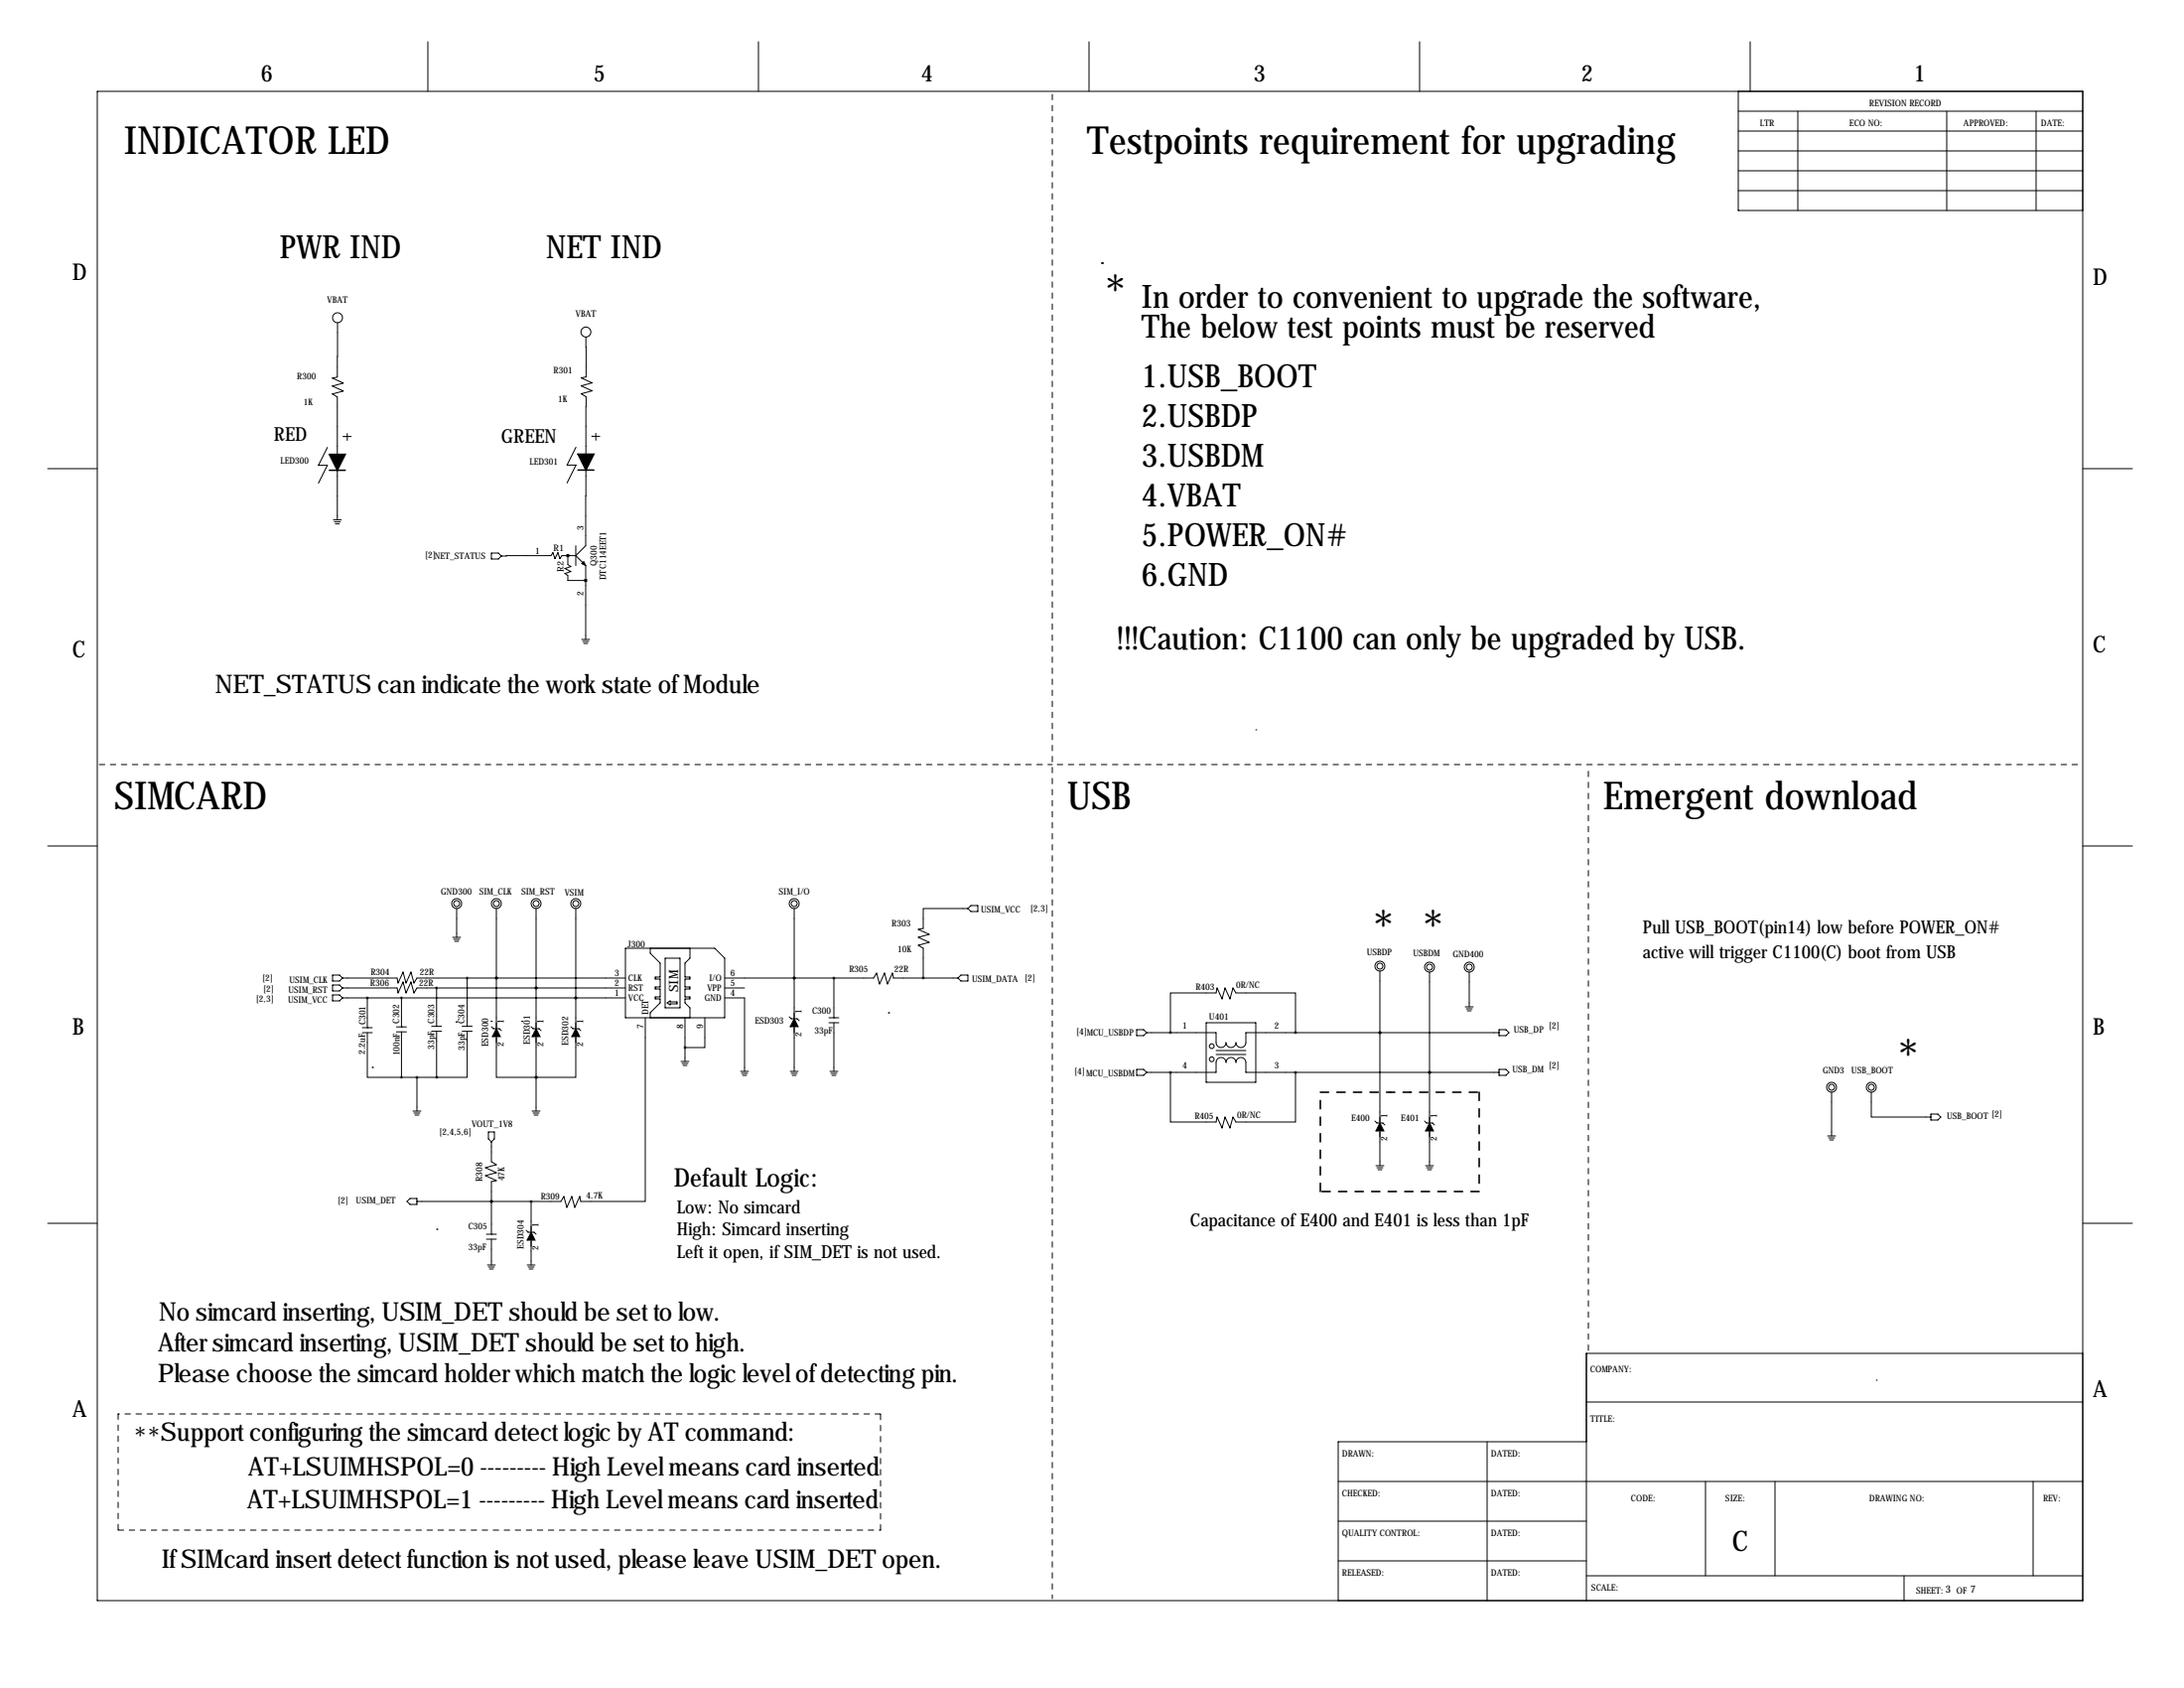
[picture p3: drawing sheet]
<svg xmlns="http://www.w3.org/2000/svg" width="559mm" height="432mm" viewBox="0 0 559 432" stroke-linecap="round" stroke-linejoin="round" font-family="sans-serif">
<g fill="none" stroke="#000" stroke-width=".25">
<path d="M109.5 10.7v12.7M194.1 10.7v12.7M278.6 10.7v12.7M363.2 10.7v12.7M447.8 10.7v12.7M24.9 23.4h508v386h-508zM444.8 38.6h88.1M444.8 28.4h88.1M444.8 33.5h88.1M444.8 23.4v30.4h88.1M460 28.4v25.4M498.1 28.4v25.4"/>
<path d="M521 28.4v25.4M444.8 43.7h88.1M444.8 48.8h88.1M86.4 82.6l-.1 13.9-1.3 .2 2.8 1.3-2.8 .8 2.8 1.2-2.8 .8 1.3 .7v14.7M149.9 86.2l.1 10.2-1.3 .3 2.8 1.2-2.8 .8 2.8 1.3-2.8 .7 1.3 .8-.1 14.7M12.2 119.9h12.7M83.8 114.5l-2.3 4.5h2.3l-2.3 4.6M87.8 111.7h.1M87.8 111.7h2.1M88.8 110.9v1.8M147.4 114.4l-2.3 4.6h2.3l-2.3 4.5M151.4 111.6h.1"/>
<path d="M151.4 111.6h2.1M152.5 110.8v1.8M532.9 119.9h12.7M85.3 133h2M85.5 133.5h1.6M85.8 134h1M86.3 120.3v12.7M147.3 139.6v5.1M149.9 120.2v19.4l-2.6 2.5M125.7 141.5h1.8l.8 .7-.8 .8h-1.8zM145.3 142.1v2.3l.7 .5-1.5 .5 1.5 .8-1.5 .5 .8 .5v1.3h4.6M147.3 142.1h-3.5l-.5 .8-.6-1.5-.7 1.5-.5-1.5-.5 .7-12.7 .1"/>
<path d="M147.3 142.1l2.6 2.6v18.9M148.8 163.6h2.1M149.1 164.1h1.5M149.4 164.6h1M321.3 186.7h.1M12.2 216.4h12.7M532.9 216.4h12.7M115.8 239.8h2.1M116.8 232.4v7.4M127 232.4v43.2h10.2M137.2 232.4v51.8M147.3 232.4v43.2h-10.1"/>
<path d="M203.2 232.4v41.7M247.6 232.4h-11.4v5.1l-1.3 .2 2.8 1.3-2.8 .8 2.8 1.2-2.8 .8 1.3 .8v7.6M248.4 231.6h1.8v1.6h-1.8l-.8-.8zM85.1 249.4h1.8l.7 .8-.7 .8h-1.8zM85.1 252h1.8l.7 .7-.7 .8h-1.8zM85.1 254.5h1.8l.7 .8-.7 .7h-1.8zM87.6 250.2h14l.3 1.3 1.2-2.8 .8 2.8 1.3-2.8 .7 2.8 .8-1.3h53.3M87.6 252.7h14l.3 1.3 1.2-2.8 .8 2.8 1.3-2.8 .7 2.8 .8-1.3h53.3M87.6 255.3h72.4M94 255.3v7.6M102.7 255.3v7.4M111.7 252.7v9.8"/>
<path d="M116.1 240.3h1.5M116.3 240.8h1M119.5 250.2v12.3M127 250.2h.1M137.2 252.7h.1M147.3 255.3h.1M160 242.6h22.9l2.5 2.5v15.2h-25.4zM166.4 242.6v1.2l2.5 2.6v3.5h-1.3v.5h1.3v2.1h-1.3v.5h1.3v2h-1.3v.5h1.3v1l-2.5 2.6v1.2M170.2 245.1h3.8v12.7h-3.8zM170.7 256.5l.7-.5v.3h1.8v.5h-1.8v.2zM176.5 242.6v2.5l-1.2 1.3v3.5h1.2v.5h-1.2v2.1h1.2v.5h-1.2v2h1.2v.5h-1.2v1l1.2 1.3v2.5M185.4 250.2h38.1l.8-1.3 .7 2.8 1.3-2.8 .8 2.8 1.2-2.8 .3 1.3h16.5"/>
<path d="M185.4 252.7h5.1M185.4 255.3h5.1v18.8M203.2 250.2h.1M213.4 250.2v10.1M227.3 259.1h.1M245.1 250.2l.8-.8h1.7v1.6h-1.7zM353.1 248.4v49.8M365.8 248.7v49.5M374.9 257.6h2M375.2 258.1h1.5M375.4 258.6h1M375.9 248.7v8.9"/>
<path d="M92.7 262.9h2.5M92.7 264.2h2.5M94 262.9h.1M94 264.2v11.4h8.7M95.2 273h.1M101.4 262.7h2.6M101.4 264h2.6M102.7 262.7h.1M102.7 264v11.6M102.7 275.6h9.1M106.7 275.6v8.6M110.4 262.5h2.6"/>
<path d="M110.4 263.8h2.6M111.7 262.5h.1M111.7 263.8l.1 11.8M116.7 261.4h.1M118.3 262.5h2.5M118.3 263.8h2.5M119.5 262.5h.1M119.5 263.8v11.8h-7.7M125.7 261.3h.1M125.7 262.6l.5 .5h1.6l.5 .6M133.5 261.3h.1M135.9 262.6l.5 .5h1.5l.5 .6"/>
<path d="M137.2 275.6h.1M146 262.6l.6 .5h1.5l.5 .6M165.1 260.3v47h-16.5l-.3-1.2-1.2 2.8-.8-2.8-1.3 2.8-.7-2.8-.8 1.2h-36.8M174.2 271.5h2.1M174.5 272h1.5M174.8 272.5h1M175.3 260.3v11.2M180.3 260.3v7.7h-5M189.5 274.1h2M189.7 274.6h1.6M190 275.1h1M201.9 260.1l.5 .5h1.6l.5 .5"/>
<path d="M202.2 274.1h2M202.4 274.6h1.6M202.7 275.1h1M212.1 260.3h2.5M212.1 261.6h2.5M212.3 274.1h2.1M212.6 274.6h1.5M212.9 275.1h1M213.4 260.3h.1M213.4 261.6v12.5M290.8 273.6h1.8l.8 .7-.8 .8h-1.8zM290.8 263.4h1.8l.8 .8-.8 .7h-1.8z"/>
<path d="M293.4 264.2h17.7v2.5a1.27 1.27 0 0 0 1.3 1.3 1.27 1.27 0 0 0 1.3-1.3 1.27 1.27 0 0 0 1.3 1.3 1.27 1.27 0 0 0 1.2-1.3 1.27 1.27 0 0 0 1.3 1.3 1.27 1.27 0 0 0 1.3-1.3v-2.5h64.7M293.4 274.3h17.7v-2.5a1.27 1.27 0 0 1 1.3-1.3 1.27 1.27 0 0 1 1.3 1.3 1.27 1.27 0 0 1 1.3-1.3 1.27 1.27 0 0 1 1.2 1.3 1.27 1.27 0 0 1 1.3-1.3 1.27 1.27 0 0 1 1.3 1.3v2.5h64.7M299.5 274.3v12.7h11.6l.3-1.2 1.3 2.7 .7-2.7 1.3 2.7 .8-2.7 .7 1.2h15.3v-12.7M299.5 264.2v-10.2h11.6l.3-1.3 1.3 2.8 .7-2.8 1.3 2.8 .8-2.8 .7 1.3h15.3v10.2M308.6 261.6h12.7v15.3h-12.7zM311.1 268.7h7.7M311.1 269.7h7.7M353.1 264.2h.1M360.7 279.4h.1M365.8 274.3h.1M383.5 273.6h1.8l.8 .7-.8 .8h-1.8zM383.5 263.4h1.8l.8 .8-.8 .7h-1.8z"/>
<path d="M468.6 279.4v11.2M478.8 279.4v6.4h15.2M105.7 284.2h2M105.9 284.7h1.5M106.2 285.2h1M125 289.6h1.5v1.7l-.8 .8-.7-.8zM125.7 292.1v5.1l1.3 .7-2.8 .8 2.8 1.3-2.8 .7 2.8 1.3-1.3 .3v13.4M136.1 284.2h2.1M136.4 284.7h1.5M136.7 285.2h1M351.8 286.8l.5 .5h1.5l.5 .5M352 298.2h2.1"/>
<path d="M352.3 298.7h1.5M352.6 299.2h1M364.5 286.8l.5 .5h1.5l.5 .5M364.7 298.2h2.1M365 298.7h1.5M365.3 299.2h1M467.6 290.6h2M467.9 291.1h1.5M468.1 291.6h1M494 285h1.8l.8 .8-.8 .7h-1.8zM12.2 312.9h12.7M104.9 306.6h1.8v1.5h-1.8l-.8-.8z"/>
<path d="M111.8 314.5h.1M124.5 315.7h2.5M124.5 317h2.5M125.7 315.7h.1M125.7 307.3h.1M125.7 317v6.6M134.6 314.7l.5 .5h1.6l.5 .5M135.9 307.3v16.3M532.9 312.9h12.7M124.7 323.6h2M125 324.1h1.5M125.2 324.6h1"/>
<path d="M134.9 323.6h2M135.1 324.1h1.6M135.4 324.6h1M405.9 358.6h127M480.1 353.1h.1M532.9 346.2h-127v63.2M342.4 379h190.5M380.5 368.8v40.6M405.9 368.8h-63.5v40.6M436.4 379v24.1M454.2 379v24.1M520.2 379v24.1"/>
<path d="M342.4 389.1h63.5M342.4 399.3h63.5M405.9 403.1h127M487.2 403.1v6.3"/>
<circle cx="86.4" cy="81.3" r="1.27"/>
<circle cx="149.9" cy="84.9" r="1.27"/>
<circle cx="116.8" cy="231.1" r="1.27"/>
<circle cx="116.8" cy="231.1" r=".76"/>
<circle cx="127" cy="231.1" r="1.27"/>
<circle cx="127" cy="231.1" r=".76"/>
<circle cx="137.2" cy="231.1" r="1.27"/>
<circle cx="137.2" cy="231.1" r=".76"/>
<circle cx="147.3" cy="231.1" r="1.27"/>
<circle cx="147.3" cy="231.1" r=".76"/>
<circle cx="203.2" cy="231.1" r="1.27"/>
<circle cx="203.2" cy="231.1" r=".76"/>
<circle cx="353.1" cy="247.1" r="1.27"/>
<circle cx="353.1" cy="247.1" r=".76"/>
<circle cx="365.8" cy="247.4" r="1.27"/>
<circle cx="365.8" cy="247.4" r=".76"/>
<circle cx="375.9" cy="247.4" r="1.27"/>
<circle cx="375.9" cy="247.4" r=".76"/>
<circle cx="310" cy="267.6" r=".61"/>
<circle cx="310" cy="271" r=".61"/>
<circle cx="468.6" cy="278.1" r="1.27"/>
<circle cx="468.6" cy="278.1" r=".76"/>
<circle cx="478.8" cy="278.1" r="1.27"/>
<circle cx="478.8" cy="278.1" r=".76"/>
</g>
<circle cx="281.9" cy="67.3" r=".25" fill="#000" stroke-dasharray="2.8 2.8"/>
<path d="M269.2 24.1v384.8M25.4 195.6h243.8M270.5 195.6h261.6M406.4 345.4v-148.6M30.2 361.7v29.7M225.3 361.7h-195.1M30.2 391.4h195.1M225.3 391.4v-29.7" fill="none" stroke="#000" stroke-width=".25" stroke-dasharray="1.4 1.4"/>
<path d="M337.8 279.4h40.7M378.5 279.4v25.4M337.8 304.8v-25.4M378.5 304.8h-40.7" fill="none" stroke="#000" stroke-width=".41" stroke-dasharray="2.1 2.1"/>
<circle cx="355.6" cy="279.4" r=".2" fill="#000" stroke-dasharray="2.1 2.1"/>
<path d="M145 141.9h.5v.5h-.5zM149.6 148.2h.5v.5h-.5zM149.4 143.7l.5 1-1.1-.5zM127 263.1l1 2.1h-2zM137.2 263.1l1 2.1h-2.1zM147.3 263.1l1 2.1h-2zM203.2 260.6l1 2h-2zM353.1 287.3l1 2h-2.1zM365.8 287.3l1 2h-2.1zM135.9 315.2l1 2h-2z" fill="#000" stroke="#000" stroke-width=".25"/>
<path d="M84.3 116.2h4l-2 4.1zM147.9 116.2h4l-2 4z" fill="#000" stroke="#000" stroke-width=".38"/>
<path d="M84.3 120.3h4M147.9 120.2h4" fill="none" stroke="#000" stroke-width=".38"/>
<path d="M213.3 250.2a.05 .05 0 0 0 .1 0 .05 .05 0 0 0-.1 0zM119.5 250.2a.05 .05 0 0 0 .1 0 .05 .05 0 0 0-.1 0zM137.1 252.7a.05 .05 0 0 0 .1 0 .05 .05 0 0 0-.1 0zM137.1 252.7a.05 .05 0 0 0 .1 0 .05 .05 0 0 0-.1 0zM137.1 275.6a.05 .05 0 0 0 .1 0 .05 .05 0 0 0-.1 0zM137.1 275.6a.05 .05 0 0 0 .1 0 .05 .05 0 0 0-.1 0zM111.7 275.6a.05 .05 0 0 0 .1 0 .05 .05 0 0 0-.1 0zM125.7 307.3a.05 .05 0 0 0 .1 0 .05 .05 0 0 0-.1 0zM175.2 268a.05 .05 0 0 0 .1 0 .05 .05 0 0 0-.1 0zM125.7 307.3a.05 .05 0 0 0 .1 0 .05 .05 0 0 0-.1 0zM331.4 274.3a.05 .05 0 0 0 .1 0 .05 .05 0 0 0-.1 0zM331.4 264.2a.05 .05 0 0 0 .1 0 .05 .05 0 0 0-.1 0zM299.4 264.2a.05 .05 0 0 0 .1 0 .05 .05 0 0 0-.1 0zM299.4 274.3a.05 .05 0 0 0 .1 0 .05 .05 0 0 0-.1 0z" fill="#000" stroke="#000" stroke-width=".63"/>
<g font-size="11.5">
<text x="282.5" y="78.1">*</text>
<text x="351.1" y="240.7">* *</text>
<text x="485.4" y="273.8">*</text>
</g>
<g font-size="9.9">
<text x="31.7" y="39.4">INDICATOR LED</text>
<text x="278.1" y="39.4">Testpoints requirement for upgrading</text>
<text x="29.2" y="207">SIMCARD</text>
<text x="273" y="207">USB</text>
<text x="410.2" y="207">Emergent download</text>
</g>
<g font-size="8.2">
<text x="71.6" y="65.9">PWR IND</text>
<text x="139.7" y="66">NET IND</text>
<text x="292.1" y="78.7">In order to convenient to upgrade the software,</text>
<text x="292.1" y="86.4">The below test points must be reserved</text>
<text x="292.1" y="99.1">1.USB_BOOT</text>
<text x="292.1" y="109.2">2.USBDP</text>
<text x="292.1" y="119.4">3.USBDM</text>
<text x="292.1" y="129.5">4.VBAT</text>
<text x="292.1" y="139.7">5.POWER_ON#</text>
<text x="292.1" y="149.9">6.GND</text>
<text x="285.7" y="166.1">!!!Caution: C1100 can only be upgraded by USB.</text>
</g>
<text font-size="7.3" x="443.2" y="396.8">C</text>
<g font-size="6.6">
<text x="55.1" y="177.3">NET_STATUS can indicate the work state of Module</text>
<text x="172.5" y="303.5">Default Logic:</text>
<text x="40.6" y="337.8">No simcard inserting, USIM_DET should be set to low.</text>
<text x="40.4" y="345.7">After simcard inserting, USIM_DET should be set to high.</text>
<text x="40.4" y="353.6">Please choose the simcard holder which match the logic level of detecting pin.</text>
<text x="34.3" y="369.6">**Support configuring the simcard detect logic by AT command:</text>
<text x="63.5" y="377.4">AT+LSUIMHSPOL=0 --------- High Level means card inserted</text>
<text x="63.2" y="385.8">AT+LSUIMHSPOL=1 --------- High Level means card inserted</text>
<text x="41.4" y="401.1">If SIMcard insert detect function is not used, please leave USIM_DET open.</text>
</g>
<g font-size="5.9">
<text x="66.8" y="20.8">6</text>
<text x="151.9" y="20.8">5</text>
<text x="235.7" y="20.8">4</text>
<text x="320.8" y="20.8">3</text>
<text x="404.6" y="20.8">2</text>
<text x="489.7" y="20.8">1</text>
<text x="18.5" y="71.6">D</text>
<text x="535.4" y="72.9">D</text>
<text x="535.4" y="166.9">C</text>
<text x="18.5" y="168.1">C</text>
<text x="18.5" y="264.7">B</text>
<text x="535.4" y="264.7">B</text>
<text x="535.4" y="357.4">A</text>
<text x="18.5" y="362.5">A</text>
</g>
<g font-size="4.9">
<text x="70.1" y="112.8">RED</text>
<text x="128.3" y="113.3">GREEN</text>
</g>
<g font-size="4.6">
<text x="420.4" y="238.8">Pull USB_BOOT(pin14) low before POWER_ON#</text>
<text x="420.4" y="245.1">active will trigger C1100(C) boot from USB</text>
<text x="173.2" y="310.4">Low: No simcard</text>
<text x="173.2" y="316">High: Simcard inserting</text>
<text x="304.5" y="313.7">Capacitance of E400 and E401 is less than 1pF</text>
<text x="173.2" y="321.8">Left it open, if SIM_DET is not used.</text>
</g>
<text font-size="3.3" x="173.5" y="253.7" transform="rotate(-90 173.5 253.7)">SIM</text>
<g font-size="2.6">
<text x="497.8" y="407.3">3</text>
<text x="504.2" y="407.3">7</text>
</g>
<g font-size="2.3">
<text x="478.3" y="27.2">REVISION RECORD</text>
<text x="450.3" y="32.3">LTR</text>
<text x="473.2" y="32.3">ECO NO:</text>
<text x="502.4" y="32.3">APPROVED:</text>
<text x="522.2" y="32.3">DATE:</text>
<text x="83.7" y="77.5">VBAT</text>
<text x="147.3" y="81.1">VBAT</text>
<text x="141.6" y="95.4">R301</text>
<text x="76" y="96.9">R300</text>
<text x="77.7" y="103.7">1K</text>
<text x="142.8" y="102.8">1K</text>
<text x="71.8" y="118.6">LED300</text>
<text x="135.5" y="118.8">LED301</text>
<text x="149.4" y="135.5" transform="rotate(-90 149.4 135.5)">3</text>
<text x="108.7" y="142.8">[2]NET_STATUS</text>
<text x="137" y="141.6">1</text>
<text x="141.6" y="140.9">R1</text>
<text x="144.3" y="146.3" transform="rotate(-90 144.3 146.3)">R2</text>
<text x="152.7" y="144.7" transform="rotate(-90 152.7 144.7)">Q300</text>
<text x="155" y="148.4" transform="rotate(-90 155 148.4)">DTC114EET1</text>
<text x="149.4" y="152.5" transform="rotate(-90 149.4 152.5)">2</text>
<text x="112.8" y="228.8">GND300 SIM_CLK</text>
<text x="133.4" y="229">SIM_RST</text>
<text x="144.5" y="229">VSIM</text>
<text x="199.3" y="228.9">SIM_I/O</text>
<text x="251" y="233.4">USIM_VCC</text>
<text x="263.6" y="233.3">[2,3]</text>
<text x="228.1" y="237">R303</text>
<text x="160.6" y="242.3">J300</text>
<text x="229.7" y="243.6">10K</text>
<text x="349.7" y="244.2">USBDP</text>
<text x="361.6" y="244.6">USBDM</text>
<text x="371.7" y="244.8">GND400</text>
<text x="67.1" y="251">[2]</text>
<text x="74.1" y="251.5">USIM_CLK</text>
<text x="94.8" y="249.4">R304</text>
<text x="107.4" y="249.5">22R</text>
<text x="157.3" y="249.7">3</text>
<text x="160.8" y="251">CLK</text>
<text x="181.5" y="251">I/O</text>
<text x="186.9" y="249.7">6</text>
<text x="217.3" y="248.8">R305</text>
<text x="228.8" y="248.6">22R</text>
<text x="248.7" y="251.2">USIM_DATA [2]</text>
<text x="65.5" y="256.4">[2,3]</text>
<text x="67.3" y="253.8">[2]</text>
<text x="73.7" y="256.5">USIM_VCC</text>
<text x="73.8" y="254">USIM_RST</text>
<text x="94.7" y="252.2">R306</text>
<text x="107.2" y="252.3">22R</text>
<text x="157.3" y="254.8">1</text>
<text x="157.3" y="252.2">2</text>
<text x="160.8" y="256.1">VCC</text>
<text x="160.8" y="253.5">RST</text>
<text x="180.3" y="256.1">GND</text>
<text x="181" y="253.5">VPP</text>
<text x="186.9" y="254.8">4</text>
<text x="186.9" y="252.2">5</text>
<text x="305.9" y="253.2">R403</text>
<text x="316.3" y="252.8">0R/NC</text>
<text x="93.5" y="262.2" transform="rotate(-90 93.5 262.2)">C301</text>
<text x="102.1" y="261.8" transform="rotate(-90 102.1 261.8)">C302</text>
<text x="111.2" y="261.8" transform="rotate(-90 111.2 261.8)">C303</text>
<text x="118.9" y="261.9" transform="rotate(-90 118.9 261.9)">C304</text>
<text x="128.9" y="261.9" transform="rotate(-90 128.9 261.9)">1</text>
<text x="139" y="261.9" transform="rotate(-90 139 261.9)">1</text>
<text x="149.2" y="261.9" transform="rotate(-90 149.2 261.9)">1</text>
<text x="164.6" y="263.1" transform="rotate(-90 164.6 263.1)">7</text>
<text x="165.9" y="259.6" transform="rotate(-90 165.9 259.6)">DET</text>
<text x="174.8" y="263.1" transform="rotate(-90 174.8 263.1)">8</text>
<text x="179.8" y="263.1" transform="rotate(-90 179.8 263.1)">9</text>
<text x="193.1" y="261.8">ESD303</text>
<text x="205.1" y="259.3" transform="rotate(-90 205.1 259.3)">1</text>
<text x="207.8" y="259.4">C300</text>
<text x="302.6" y="263.1">1</text>
<text x="309.4" y="260.9">U401</text>
<text x="326.1" y="263.1">2</text>
<text x="396.2" y="263.2">[2]</text>
<text x="93.4" y="269.7" transform="rotate(-90 93.4 269.7)">2.2uF</text>
<text x="111.1" y="268.4" transform="rotate(-90 111.1 268.4)">33pF</text>
<text x="118.9" y="268.6" transform="rotate(-90 118.9 268.6)">33pF</text>
<text x="124.9" y="267.8" transform="rotate(-90 124.9 267.8)">ESD300</text>
<text x="128.9" y="267.6" transform="rotate(-90 128.9 267.6)">2</text>
<text x="135.6" y="267.2" transform="rotate(-90 135.6 267.2)">ESD301</text>
<text x="139" y="267.6" transform="rotate(-90 139 267.6)">2</text>
<text x="145.4" y="267.4" transform="rotate(-90 145.4 267.4)">ESD302</text>
<text x="149.2" y="267.6" transform="rotate(-90 149.2 267.6)">2</text>
<text x="205.1" y="265.1" transform="rotate(-90 205.1 265.1)">2</text>
<text x="208.4" y="264.3">33pF</text>
<text x="275.4" y="264.8">[4]MCU_USBDP</text>
<text x="387.3" y="264.2">USB_DP</text>
<text x="102.2" y="270.1" transform="rotate(-90 102.2 270.1)">100nF</text>
<text x="274.9" y="274.9">[4]MCU_USBDM</text>
<text x="302.6" y="273.3">4</text>
<text x="326.1" y="273.3">3</text>
<text x="386.9" y="274.3">USB_DM</text>
<text x="396.2" y="273.4">[2]</text>
<text x="466.4" y="274.6">GND3 USB_BOOT</text>
<text x="305.7" y="286.3">R405</text>
<text x="316.5" y="286.1">0R/NC</text>
<text x="345.8" y="286.8">E400</text>
<text x="354.9" y="286" transform="rotate(-90 354.9 286)">1</text>
<text x="358.5" y="286.8">E401</text>
<text x="367.6" y="286" transform="rotate(-90 367.6 286)">1</text>
<text x="498.1" y="286.3">USB_BOOT [2]</text>
<text x="112.4" y="290.4">[2,4,5,6]</text>
<text x="120.7" y="288.3">VOUT_1V8</text>
<text x="354.9" y="291.8" transform="rotate(-90 354.9 291.8)">2</text>
<text x="367.6" y="291.8" transform="rotate(-90 367.6 291.8)">2</text>
<text x="123.4" y="302.2" transform="rotate(-90 123.4 302.2)">R308</text>
<text x="129.1" y="302.1" transform="rotate(-90 129.1 302.1)">47K</text>
<text x="86.4" y="307.9">[2]</text>
<text x="91.1" y="307.8">USIM_DET</text>
<text x="138.4" y="306.8">R309</text>
<text x="150" y="306.6">4.7K</text>
<text x="119.8" y="314.5">C305</text>
<text x="137.8" y="313.9" transform="rotate(-90 137.8 313.9)">1</text>
<text x="119.8" y="319.8">33pF</text>
<text x="133.9" y="319.5" transform="rotate(-90 133.9 319.5)">ESD304</text>
<text x="137.8" y="319.7" transform="rotate(-90 137.8 319.7)">2</text>
<text x="406.9" y="351">COMPANY:</text>
<text x="406.9" y="363.7">TITLE:</text>
<text x="343.4" y="372.6">DRAWN:</text>
<text x="381.5" y="372.6">DATED:</text>
<text x="343.4" y="382.8">CHECKED:</text>
<text x="381.5" y="382.8">DATED:</text>
<text x="417.3" y="384">CODE:</text>
<text x="441.5" y="384">SIZE:</text>
<text x="478.3" y="384">DRAWING NO:</text>
<text x="522.7" y="384">REV:</text>
<text x="343.4" y="392.9">QUALITY CONTROL:</text>
<text x="381.5" y="392.9">DATED:</text>
<text x="343.4" y="403.1">RELEASED:</text>
<text x="381.5" y="403.1">DATED:</text>
<text x="407.2" y="406.9">SCALE:</text>
<text x="490.2" y="407.7">SHEET:</text>
<text x="500.6" y="407.7">OF</text>
</g>
</svg>
